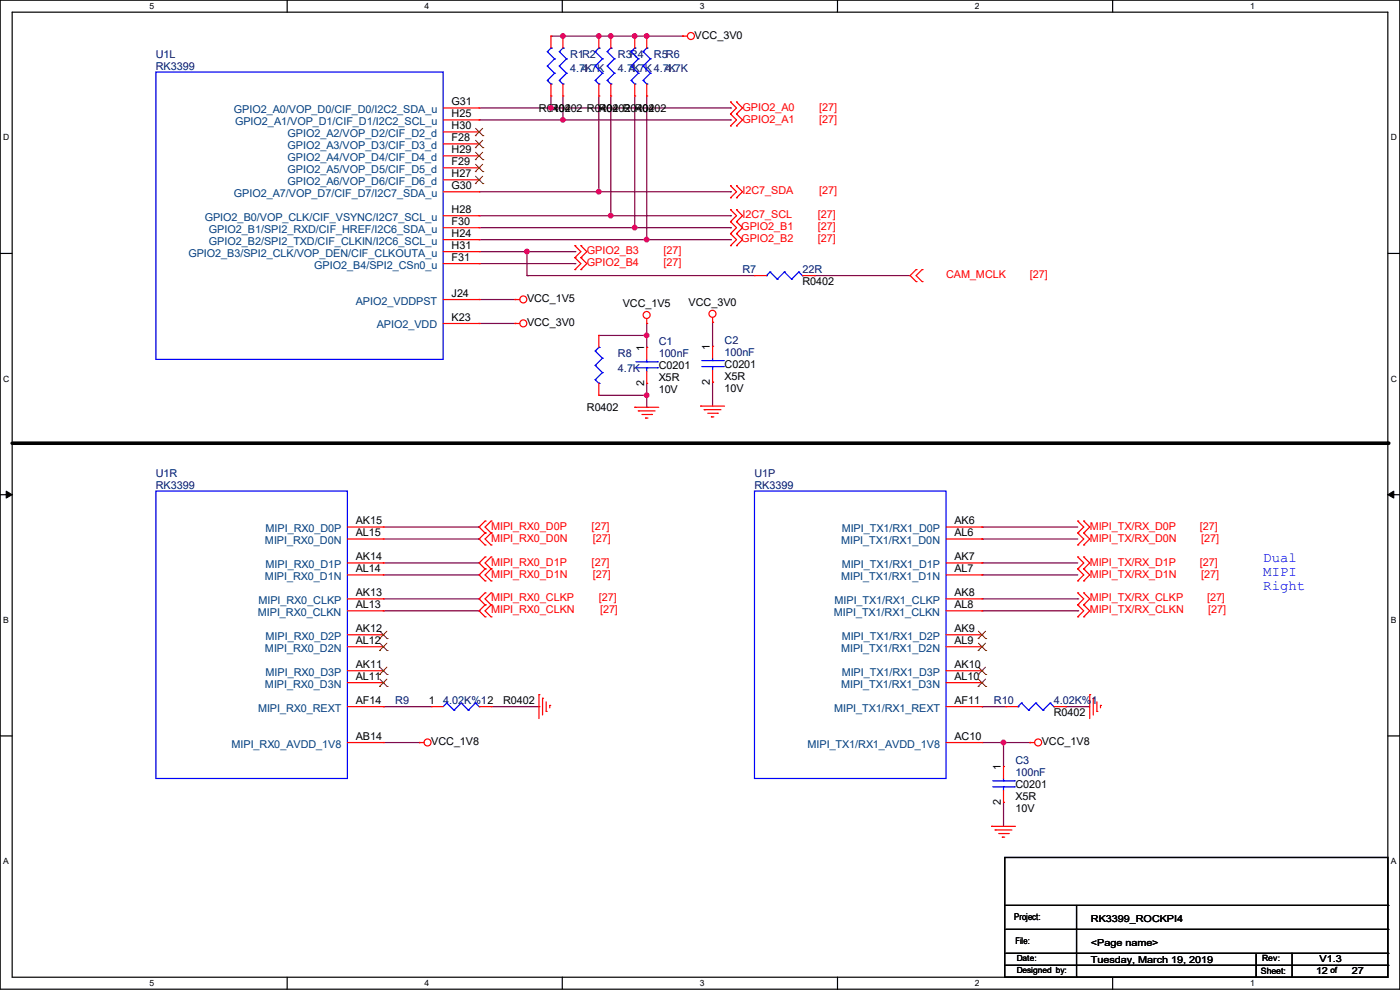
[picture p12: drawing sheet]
<svg xmlns="http://www.w3.org/2000/svg" width="297mm" height="210mm" viewBox="0 0 297 210" stroke-linecap="round" stroke-linejoin="round" font-family="sans-serif">
<path d="M0 0h297v209.8h-297zM2.6 2.6h291.8v204.7h-291.8z" fill="none" stroke="#000" stroke-width=".25"/>
<g fill="#fff">
<path d="M31.7 .3h1v2h-1z"/>
<path d="M31.7 207.6h1v1.9h-1z"/>
</g>
<path d="M60.9 0v2.6M60.9 207.3v2.5" fill="none" stroke="#000" stroke-width=".25"/>
<g fill="#fff">
<path d="M90.1 .3h1v2h-1z"/>
<path d="M90.1 207.6h1v1.9h-1z"/>
</g>
<path d="M119.3 0v2.6M119.3 207.3v2.5" fill="none" stroke="#000" stroke-width=".25"/>
<g fill="#fff">
<path d="M148.5 .3h.9v2h-.9z"/>
<path d="M148.5 207.6h.9v1.9h-.9z"/>
</g>
<path d="M177.7 0v2.6M177.7 207.3v2.5" fill="none" stroke="#000" stroke-width=".25"/>
<g fill="#fff">
<path d="M206.8 .3h1v2h-1z"/>
<path d="M206.8 207.6h1v1.9h-1z"/>
</g>
<path d="M236.1 0v2.6M236.1 207.3v2.5" fill="none" stroke="#000" stroke-width=".25"/>
<g fill="#fff">
<path d="M265.2 .3h1v2h-1z"/>
<path d="M265.2 207.6h1v1.9h-1z"/>
<path d="M.7 28.2h1.2v1.9h-1.2z"/>
<path d="M295.1 28.2h1.2v1.9h-1.2z"/>
<path d="M.7 79.3h1.2v2h-1.2z"/>
<path d="M295.1 79.3h1.2v2h-1.2z"/>
</g>
<path d="M0 53.8h2.6M294.4 53.8h2.6" fill="none" stroke="#000" stroke-width=".25"/>
<g fill="#fff">
<path d="M.7 130.5h1.2v2h-1.2z"/>
<path d="M295.1 130.5h1.1v2h-1.1z"/>
</g>
<path d="M0 104.9h2.6M294.4 104.9h2.6" fill="none" stroke="#000" stroke-width=".25"/>
<path d="M1.3 104.2l1.3 .7-1.3 .8zM294.4 104.9l1.3-.7v1.5z" fill="#000" stroke="#000" stroke-width=".21"/>
<g fill="#fff">
<path d="M.7 181.7h1.2v2h-1.2z"/>
<path d="M295.1 181.7h1.1v2h-1.1z"/>
</g>
<g fill="none" stroke="#000" stroke-width=".25">
<path d="M0 156.1h2.6M294.4 156.1h2.6M213.1 181.9h81.3v25.4h-81.3zM213.1 192.1h81.3M213.4 197.1h81M228.4 192.1v15.2M294.4 192.1h.1M294.4 197.1h.1M213.1 204.8h81.3M213.4 202.2h81M228.4 207.3h.1M266.5 207.3h.1"/>
<path d="M266.5 202.5v4.8M274.1 207.3h.1M274.1 202.2v5.1M294.4 202.2h.1M294.4 204.8h.1"/>
</g>
<path d="M2.6 94h291.8" fill="none" stroke="#000" stroke-width=".76"/>
<circle cx="294.4" cy="94" r=".38" fill="#000"/>
<g fill="none" stroke="#800040" stroke-width=".25">
<path d="M116.9 7.7h27.9M119.4 7.7h.1M127 7.7h.1M129.6 7.7h.1M134.7 7.7h.1M137.2 7.7h.1M144.8 7.7h.1M101.6 25.4h53.4M101.6 22.9h53.4M116.9 22.9h.1M116.9 20.4v2.5M119.4 25.4h.1"/>
<path d="M119.4 20.4v5M127 20.4v20.3M129.6 20.4v25.4M134.7 20.4v27.9M137.2 20.4v30.4M155 22.9h.1M155 25.4h.1M101.6 50.8h53.4M101.6 48.3h53.4M101.6 45.8h53.4M101.6 40.7h53.4M101.6 53.4h20.4"/>
<path d="M101.6 55.9h20.4M111.8 53.4h.1M111.8 58.5h.1M111.8 58.5h48.3M111.8 53.4v5.1M122 55.9h.1M122 53.4h.1M127 40.7h.1M129.6 45.8h.1M134.7 48.3h.1M137.2 50.8h.1M155 40.7h.1"/>
<path d="M155 45.8h.1M155 48.3h.1M155 50.8h.1M172.8 58.5h.1M172.8 58.5h20.3M101.6 68.6h7.7M101.6 63.5h7.7M109.3 68.6h.1M109.3 63.5h.1M127 71.2h10.2M137.2 71.2h.1M137.2 73.7h.1"/>
<path d="M137.2 68.6v5.1M151.2 68.4h.1M151.2 68.4v5M127 83.9h10.2M137.2 83.9h.1M137.2 86.4h.1M137.2 81.3v5.1M151.2 81.1h.1M151.2 81.1v5M81.3 111.8h20.3M81.3 114.3h20.3M81.3 119.4h20.3"/>
<path d="M101.6 111.8h.1M101.6 114.3h.1M101.6 119.4h.1M208.3 119.4h.1M208.3 111.8h.1M208.3 114.3h.1M208.3 111.8h20.3M208.3 114.3h20.3M208.3 119.4h20.3M81.3 122h20.3M81.3 127h20.3M81.3 129.6h20.3"/>
<path d="M101.6 122h.1M101.6 127h.1M101.6 129.6h.1M208.3 122h.1M208.3 122h20.3M208.3 127h20.3M208.3 129.6h20.3M228.6 129.6h.1M228.6 127h.1M81.3 149.9h.1M81.3 157.5h7.6M81.3 149.9h10.2"/>
<path d="M88.9 157.5h.1M104.2 149.9h10.1M114.3 149.9h.1M208.3 149.9h.1M208.3 157.5h10.2M208.3 149.9h5.1M212.9 157.5h.1M212.9 157.5v5.1M218.5 157.5h.1M226.1 149.9h.1M226.1 149.9h5.1M212.9 170.2h.1"/>
<path d="M212.9 170.2v5.1"/>
</g>
<g fill="#f0f" stroke="#f0f" stroke-width=".25">
<circle cx="212.9" cy="157.5" r=".49"/>
<circle cx="111.8" cy="53.4" r=".49"/>
<circle cx="116.9" cy="22.9" r=".49"/>
<circle cx="119.4" cy="25.4" r=".49"/>
<circle cx="127" cy="40.7" r=".49"/>
<circle cx="129.6" cy="45.7" r=".49"/>
<circle cx="134.6" cy="48.3" r=".49"/>
<circle cx="137.2" cy="50.8" r=".49"/>
<circle cx="119.4" cy="7.6" r=".49"/>
<circle cx="127" cy="7.6" r=".49"/>
<circle cx="129.6" cy="7.6" r=".49"/>
<circle cx="134.6" cy="7.6" r=".49"/>
<circle cx="137.2" cy="7.6" r=".49"/>
<circle cx="137.2" cy="71.1" r=".49"/>
<circle cx="137.2" cy="83.8" r=".49"/>
</g>
<g fill="none" stroke="#f00" stroke-width=".25">
<path d="M116.9 7.7h.1M116.9 7.7v2.5M116.9 17.8v2.6M119.4 7.7h.1M119.4 7.7v2.5M119.4 17.8v2.6M127 7.7h.1M127 7.7v2.5M127 17.8v2.6M129.6 7.7h.1M129.6 7.7v2.5M129.6 17.8v2.6"/>
<path d="M134.7 7.7h.1M134.7 7.7v2.5M134.7 17.8v2.6M137.2 7.7h.1M137.2 7.7v2.5M137.2 17.8v2.6M144.8 7.7h.1M144.8 7.7h1M94 22.9h7.6M94 38.1h7.6M94 35.6h7.6M94 33.1h7.6"/>
<path d="M94 30.5h7.6M94 28h7.6M94 25.4h7.6M101.6 22.9h.1M101.6 38.1h.1M101.6 35.6h.1M101.6 33.1h.1M101.6 30.5h.1M101.6 28h.1M101.6 25.4h.1M116.9 20.4h.1M119.4 20.4h.1"/>
<path d="M127 20.4h.1M129.6 20.4h.1M134.7 20.4h.1M137.2 20.4h.1M155 39.4h.1M155 24.2h.1M155 21.6h.1M155 26.7h.1M155 39.4l1.3 1.3-1.3 1.3M155 21.6l1.3 1.3-1.3 1.3M155 24.2l1.3 1.2-1.3 1.3M156.3 39.4h.1"/>
<path d="M156.3 24.2h.1M156.3 21.6h.1M156.3 26.7h.1M156.3 39.4l1.2 1.3-1.2 1.3M156.3 21.6l1.2 1.3-1.2 1.3M156.3 24.2l1.2 1.2-1.2 1.3M94 55.9h7.6M94 53.4h7.6M94 50.8h7.6M94 48.3h7.6M94 45.8h7.6M94 40.7h7.6"/>
<path d="M101.6 55.9h.1M101.6 53.4h.1M101.6 50.8h.1M101.6 48.3h.1M101.6 45.8h.1M101.6 40.7h.1M122 54.7h.1M122 52.1h.1M122 57.2h.1M122 52.1l1.2 1.3-1.2 1.3M122 54.7l1.2 1.2-1.2 1.3M123.2 54.7h.1"/>
<path d="M123.2 52.1h.1M123.2 57.2h.1M123.2 52.1l1.3 1.3-1.3 1.3M123.2 54.7l1.3 1.2-1.3 1.3M155 42h.1M155 47h.1M155 44.5h.1M155 52.1h.1M155 49.6h.1M155 44.5l1.3 1.3-1.3 1.2M155 49.6l1.3 1.2-1.3 1.3M155 47l1.3 1.3-1.3 1.3"/>
<path d="M156.3 42h.1M156.3 47h.1M156.3 44.5h.1M156.3 52.1h.1M156.3 49.6h.1M156.3 44.5l1.2 1.3-1.2 1.2M156.3 49.6l1.2 1.2-1.2 1.3M156.3 47l1.2 1.3-1.2 1.3M160.1 58.5h.1M160.1 58.5h2.5M170.2 58.5h2.6M172.8 58.5h.1"/>
<path d="M194.4 57.2h.1M194.4 59.7h.1M194.4 57.2l-1.3 1.3 1.3 1.2M195.6 59.7h.1M195.6 57.2h.1M195.6 57.2l-1.2 1.3 1.2 1.2M94 68.6h7.6M94 63.5h7.6M101.6 63.5h.1M101.6 68.6h.1M109.3 68.6h.1M109.3 63.5h.1"/>
<path d="M109.3 68.6h1M109.3 63.5h1M127 71.2h.1M127 71.2v2.5M137.2 68.6h.1M137.2 73.7h.1M137.2 67.6v1M137.2 73.7v2.5M137.2 78.8v2.5M151.2 68.4h.1M151.2 73.4h.1M151.2 67.4v1"/>
<path d="M151.2 73.4v2.6M151.2 78.5v2.6M127 83.9h.1M127 81.3v2.6M134.7 86.4h.1M134.7 86.4h5M135.4 87.2h.1M135.4 87.2h3.6M136.2 87.9h2M136.9 88.7h.1M136.9 88.7h.6M137.2 81.3h.1"/>
<path d="M138.2 87.9h.1M148.6 86.1h.1M148.6 86.1h5.1M149.4 86.9h.1M149.4 86.9h3.6M150.2 87.7h2M150.9 88.4h.1M150.9 88.4h.5M151.2 81.1h.1M152.2 87.7h.1M73.7 111.8h7.6M73.7 114.3h7.6"/>
<path d="M73.7 119.4h7.6M81.3 111.8h.1M81.3 114.3h.1M81.3 119.4h.1M102.9 110.5h.1M102.9 113.1h.1M102.9 115.6h.1M102.9 118.2h.1M102.9 110.5l-1.3 1.3 1.3 1.3M102.9 113.1l-1.3 1.2 1.3 1.3M102.9 118.2l-1.3 1.2 1.3 1.3M104.2 113.1h.1"/>
<path d="M104.2 110.5h.1M104.2 115.6h.1M104.2 118.2h.1M104.2 110.5l-1.3 1.3 1.3 1.3M104.2 113.1l-1.3 1.2 1.3 1.3M104.2 118.2l-1.3 1.2 1.3 1.3M200.7 111.8h7.6M200.7 114.3h7.6M200.7 119.4h7.6M208.3 114.3h.1M208.3 111.8h.1M208.3 119.4h.1"/>
<path d="M228.6 115.6h.1M228.6 113.1h.1M228.6 110.5h.1M228.6 118.2h.1M228.6 113.1l1.3 1.2-1.3 1.3M228.6 110.5l1.3 1.3-1.3 1.3M228.6 118.2l1.3 1.2-1.3 1.3M229.9 115.6h.1M229.9 113.1h.1M229.9 110.5h.1M229.9 118.2h.1M229.9 113.1l1.3 1.2-1.3 1.3"/>
<path d="M229.9 110.5l1.3 1.3-1.3 1.3M229.9 118.2l1.3 1.2-1.3 1.3M73.7 122h7.6M73.7 134.7h7.6M73.7 137.2h7.6M73.7 127h7.6M73.7 129.6h7.6M81.3 122h.1M81.3 134.7h.1M81.3 137.2h.1M81.3 127h.1M81.3 129.6h.1"/>
<path d="M102.9 120.7h.1M102.9 123.2h.1M102.9 125.8h.1M102.9 128.3h.1M102.9 130.9h.1M102.9 120.7l-1.3 1.3 1.3 1.2M102.9 125.8l-1.3 1.2 1.3 1.3M102.9 128.3l-1.3 1.3 1.3 1.3M104.2 120.7h.1M104.2 123.2h.1M104.2 128.3h.1M104.2 125.8h.1"/>
<path d="M104.2 130.9h.1M104.2 120.7l-1.3 1.3 1.3 1.2M104.2 125.8l-1.3 1.2 1.3 1.3M104.2 128.3l-1.3 1.3 1.3 1.3M200.7 122h7.6M200.7 134.7h7.6M200.7 137.2h7.6M200.7 127h7.6M200.7 129.6h7.6M208.3 122h.1M208.3 129.6h.1M208.3 127h.1"/>
<path d="M208.3 137.2h.1M208.3 134.7h.1M228.6 123.2h.1M228.6 120.7h.1M228.6 130.9h.1M228.6 128.3h.1M228.6 125.8h.1M228.6 120.7l1.3 1.3-1.3 1.2M228.6 128.3l1.3 1.3-1.3 1.3M228.6 125.8l1.3 1.2-1.3 1.3M229.9 123.2h.1M229.9 120.7h.1"/>
<path d="M229.9 130.9h.1M229.9 128.3h.1M229.9 125.8h.1M229.9 120.7l1.3 1.3-1.3 1.2M229.9 128.3l1.3 1.3-1.3 1.3M229.9 125.8l1.3 1.2-1.3 1.3M73.7 157.5h7.6M73.7 149.9h7.6M73.7 142.3h7.6M73.7 144.8h7.6M81.3 142.3h.1M81.3 144.8h.1"/>
<path d="M81.3 149.9h.1M81.3 157.5h.1M88.9 157.5h.1M88.9 157.5h1.1M91.5 149.9h.1M91.5 149.9h2.5M101.6 149.9h2.6M104.2 149.9h.1M114.3 147.4h.1M114.3 147.4v5M115.1 148.1h.1M115.1 148.1v3.6"/>
<path d="M115.9 150.9h.1M115.9 148.9v2M116.6 149.6h.1M116.6 149.6v.6M200.7 157.5h7.6M200.7 149.9h7.6M200.7 142.3h7.6M200.7 144.8h7.6M208.3 144.8h.1M208.3 142.3h.1M208.3 149.9h.1M208.3 157.5h.1"/>
<path d="M213.4 149.9h.1M213.4 149.9h2.5M218.5 157.5h.1M218.5 157.5h1M223.6 149.9h2.5M226.1 149.9h.1M231.2 147.4h.1M231.2 147.4v5M231.9 148.1h.1M231.9 148.1v3.6M232.7 150.9h.1M232.7 148.9v2"/>
<path d="M233.5 149.6h.1M233.5 149.6v.6M210.4 175.3h.1M210.4 175.3h5M211.1 176.1h.1M211.1 176.1h3.6M211.9 176.8h2M212.6 177.6h.1M212.6 177.6h.5M212.9 162.6h.1M212.9 170.2h.1M212.9 162.6v2.5"/>
<path d="M212.9 167.7v2.5M213.9 176.8h.1"/>
<circle cx="146.6" cy="7.6" r=".74"/>
<circle cx="111" cy="63.5" r=".74"/>
<circle cx="111" cy="68.6" r=".74"/>
<circle cx="137.2" cy="66.8" r=".74"/>
<circle cx="151.2" cy="66.6" r=".74"/>
<circle cx="90.7" cy="157.5" r=".74"/>
<circle cx="220.2" cy="157.5" r=".74"/>
</g>
<g fill="none" stroke="#00f" stroke-width=".25">
<path d="M33.1 15.3h60.9v60.9h-60.9zM116.1 17.1h.1M116.1 14h.1M116.1 11h.1M116.1 17.1l.8 .7M116.1 14l1.5 1.5M116.1 11l1.5 1.5M116.9 10.2h.1M116.9 17.8h.1M116.9 10.2l-.8 .8M117.6 15.5h.1M117.6 12.5h.1"/>
<path d="M117.6 15.5l-1.5 1.6M117.6 12.5l-1.5 1.5M118.7 17.1h.1M118.7 14h.1M118.7 11h.1M118.7 17.1l.7 .7M118.7 14l1.5 1.5M118.7 11l1.5 1.5M119.4 10.2h.1M119.4 17.8h.1M119.4 10.2l-.7 .8M120.2 15.5h.1"/>
<path d="M120.2 12.5h.1M120.2 15.5l-1.5 1.6M120.2 12.5l-1.5 1.5M126.3 17.1h.1M126.3 14h.1M126.3 11h.1M126.3 17.1l.7 .7M126.3 14l1.5 1.5M126.3 11l1.5 1.5M127 10.2h.1M127 17.8h.1M127 10.2l-.7 .8"/>
<path d="M127.8 15.5h.1M127.8 12.5h.1M127.8 15.5l-1.5 1.6M127.8 12.5l-1.5 1.5M128.8 17.1h.1M128.8 14h.1M128.8 11h.1M128.8 17.1l.8 .7M128.8 14l1.5 1.5M128.8 11l1.5 1.5M129.6 10.2h.1M129.6 17.8h.1"/>
<path d="M129.6 10.2l-.8 .8M130.3 15.5h.1M130.3 12.5h.1M130.3 15.5l-1.5 1.6M130.3 12.5l-1.5 1.5M133.9 17.1h.1M133.9 14h.1M133.9 11h.1M133.9 17.1l.8 .7M133.9 14l1.5 1.5M133.9 11l1.5 1.5M134.7 10.2h.1"/>
<path d="M134.7 17.8h.1M134.7 10.2l-.8 .8M135.4 15.5h.1M135.4 12.5h.1M135.4 15.5l-1.5 1.6M135.4 12.5l-1.5 1.5M136.4 17.1h.1M136.4 14h.1M136.4 11h.1M136.4 17.1l.8 .7M136.4 14l1.6 1.5M136.4 11l1.6 1.5"/>
<path d="M137.2 10.2h.1M137.2 17.8h.1M137.2 10.2l-.8 .8M138 15.5h.1M138 12.5h.1M138 15.5l-1.6 1.6M138 12.5l-1.6 1.5M162.6 58.5h.1M163.4 57.7h.1M163.4 57.7l-.8 .8M163.4 57.7l1.5 1.5M164.9 59.2h.1"/>
<path d="M166.4 57.7h.1M166.4 57.7l-1.5 1.5M166.4 57.7l1.5 1.5M167.9 59.2h.1M169.5 57.7h.1M169.5 57.7l-1.6 1.5M169.5 57.7l.7 .8M170.2 58.5h.1M126.3 77.5h.1M126.3 74.5h.1M126.3 77.5l1.5 1.5M126.3 74.5l1.5 1.5"/>
<path d="M127 73.7h.1M127 73.7l-.7 .8M127.8 79h.1M127.8 76h.1M127.8 79l-1.5 1.6M127.8 76l-1.5 1.5M134.9 78h4.6M134.9 76.8h4.6M137.2 76.8h.1M137.2 78h.1M137.2 76.2v.6M137.2 78v.8"/>
<path d="M139.5 78h.1M139.5 76.8h.1M148.9 77.8h4.6M148.9 76.5h4.6M151.2 76.5h.1M151.2 77.8h.1M151.2 76v.5M151.2 77.8v.7M153.5 77.8h.1M153.5 76.5h.1M126.3 80.6h.1M126.3 80.6l.7 .7"/>
<path d="M127 81.3h.1M33.1 104.2h40.6v60.9h-40.6zM160.1 104.2h40.6v60.9h-40.6zM94.8 149.1h.1M94.8 149.1l-.8 .8M94.8 149.1l1.5 1.6M96.3 150.7h.1M97.8 149.1h.1M97.8 149.1l-1.5 1.6M97.8 149.1l1.6 1.6M99.4 150.7h.1M100.9 149.1h.1"/>
<path d="M100.9 149.1l-1.5 1.6M100.9 149.1l.7 .8M101.6 149.9h.1M215.9 149.9h.1M216.7 149.1h.1M216.7 149.1l-.8 .8M216.7 149.1l1.5 1.6M218.2 150.7h.1M219.8 149.1h.1M219.8 149.1l-1.6 1.6M219.8 149.1l1.5 1.6M221.3 150.7h.1"/>
<path d="M222.8 149.1h.1M222.8 149.1l-1.5 1.6M222.8 149.1l.8 .8M223.6 149.9h.1M210.6 166.9h4.6M210.6 165.7h4.6M212.9 165.7h.1M212.9 166.9h.1M212.9 165.1v.6M212.9 166.9v.8M215.2 166.9h.1M215.2 165.7h.1"/>
</g>
<g fill="none" stroke="#804000" stroke-width=".21">
<path d="M100.8 38.9h.1M100.8 36.4h.1M100.8 33.9h.1M100.8 31.3h.1M100.8 28.8h.1M100.9 37.4l1.5 1.5M100.9 34.8l1.5 1.6M100.9 32.3l1.5 1.6M100.9 29.8l1.5 1.5M100.9 27.2l1.5 1.6M102.4 37.4l-1.6 1.5M102.4 34.8l-1.6 1.6"/>
<path d="M102.4 32.3l-1.6 1.6M102.4 29.8l-1.6 1.5M102.4 27.2l-1.6 1.6M102.4 38.9h.1M102.4 36.4h.1M102.4 33.9h.1M102.4 31.3h.1M102.4 28.8h.1M80.5 135.5h.1M80.5 138h.1M80.6 133.9l1.5 1.6M80.6 136.4l1.5 1.6"/>
<path d="M82.1 133.9l-1.6 1.6M82.1 136.4l-1.6 1.6M82.1 135.5h.1M82.1 138h.1M207.5 138h.1M207.5 135.5h.1M207.6 136.4l1.5 1.6M207.6 133.9l1.5 1.6M209.1 136.4l-1.6 1.6M209.1 133.9l-1.6 1.6M209.1 138h.1M209.1 135.5h.1"/>
<path d="M80.5 143.1h.1M80.5 145.6h.1M80.6 141.5l1.5 1.6M80.6 144.1l1.5 1.5M82.1 141.5l-1.6 1.6M82.1 144.1l-1.6 1.5M82.1 143.1h.1M82.1 145.6h.1M207.5 145.6h.1M207.5 143.1h.1M207.6 144.1l1.5 1.5M207.6 141.5l1.5 1.6"/>
<path d="M209.1 144.1l-1.6 1.5M209.1 141.5l-1.6 1.6M209.1 145.6h.1M209.1 143.1h.1"/>
</g>
<g font-size="3" fill="#00f">
<text x="268" y="119.3">Dual</text>
<text x="268" y="122.2">MIPI</text>
<text x="268" y="125.2">Right</text>
</g>
<g font-size="2.3">
<text x="147.4" y="8.2">VCC_3V0</text>
<text x="95.8" y="22.4">G31</text>
<text x="114.3" y="23.7">R0402</text>
<text x="116.9" y="23.7">R0402 R0402 R0402</text>
<text x="127" y="23.7">R0402</text>
<text x="134.7" y="23.7">R0402</text>
<text x="95.8" y="30">F28</text>
<text x="95.8" y="27.4">H30</text>
<text x="95.8" y="24.9">H25</text>
<text x="95.8" y="35.1">F29</text>
<text x="95.8" y="32.5">H29</text>
<text x="95.8" y="40.1">G30</text>
<text x="95.8" y="37.6">H27</text>
<text x="95.8" y="47.8">F30</text>
<text x="95.8" y="45.2">H28</text>
<text x="95.8" y="52.8">H31</text>
<text x="95.8" y="50.3">H24</text>
<text x="95.8" y="55.4">F31</text>
<text x="95.8" y="63">J24</text>
<text x="111.8" y="64.1">VCC_1V5</text>
<text x="132.1" y="65.1">VCC_1V5</text>
<text x="146.1" y="64.9">VCC_3V0</text>
<text x="170.2" y="60.5">R0402</text>
<text x="95.8" y="68.1">K23</text>
<text x="111.8" y="69.2">VCC_3V0</text>
<text x="136.7" y="74.5" transform="rotate(-90 136.7 74.5)">1</text>
<text x="150.6" y="74.2" transform="rotate(-90 150.6 74.2)">1</text>
<text x="136.7" y="81.8" transform="rotate(-90 136.7 81.8)">2</text>
<text x="139.7" y="78.3">C0201</text>
<text x="139.7" y="80.9">X5R</text>
<text x="139.7" y="83.4">10V</text>
<text x="150.6" y="81.6" transform="rotate(-90 150.6 81.6)">2</text>
<text x="153.7" y="78.1">C0201</text>
<text x="153.7" y="80.6">X5R</text>
<text x="153.7" y="83.1">10V</text>
<text x="124.5" y="87.2">R0402</text>
<text x="75.5" y="111.3">AK15</text>
<text x="75.5" y="113.8">AL15</text>
<text x="202.5" y="113.8">AL6</text>
<text x="202.5" y="111.3">AK6</text>
<text x="75.5" y="118.9">AK14</text>
<text x="202.5" y="118.9">AK7</text>
<text x="75.5" y="121.4">AL14</text>
<text x="202.5" y="121.4">AL7</text>
<text x="75.5" y="126.5">AK13</text>
<text x="75.5" y="129">AL13</text>
<text x="202.5" y="129">AL8</text>
<text x="202.5" y="126.5">AK8</text>
<text x="75.5" y="134.1">AK12</text>
<text x="75.5" y="136.7">AL12</text>
<text x="202.5" y="136.7">AL9</text>
<text x="202.5" y="134.1">AK9</text>
<text x="75.5" y="141.7">AK11</text>
<text x="202.5" y="141.7">AK10</text>
<text x="75.5" y="144.3">AL11</text>
<text x="75.5" y="149.4">AF14</text>
<text x="91" y="149.4">1</text>
<text x="106.7" y="149.4">R0402</text>
<text x="202.5" y="144.3">AL10</text>
<text x="202.5" y="149.4">AF11</text>
<text x="223.6" y="152">R0402</text>
<text x="75.5" y="157">AB14</text>
<text x="91.5" y="158.1">VCC_1V8</text>
<text x="202.5" y="157">AC10</text>
<text x="221" y="158.1">VCC_1V8</text>
<text x="212.3" y="163.4" transform="rotate(-90 212.3 163.4)">1</text>
<text x="215.4" y="167.2">C0201</text>
<text x="212.3" y="170.7" transform="rotate(-90 212.3 170.7)">2</text>
<text x="215.4" y="169.8">X5R</text>
<text x="215.4" y="172.3">10V</text>
</g>
<g font-size="2.3" fill="#000080">
<text x="33.1" y="12.3">U1L</text>
<text x="33.1" y="14.8">RK3399</text>
<text x="120.9" y="12.3">R1R2</text>
<text x="120.9" y="15.3">4.7K</text>
<text x="123.5" y="15.3">4.7K</text>
<text x="131.1" y="12.3">R3R4</text>
<text x="131.1" y="15.3">4.7K</text>
<text x="133.6" y="15.3">4.7K4.7K</text>
<text x="138.7" y="12.3">R5R6</text>
<text x="141.3" y="15.3">4.7K</text>
<text x="157.5" y="58">R7</text>
<text x="170.2" y="58">22R</text>
<text x="131.1" y="75.8">R8</text>
<text x="139.7" y="73.2">C1</text>
<text x="139.7" y="75.8">100nF</text>
<text x="153.7" y="73">C2</text>
<text x="153.7" y="75.5">100nF</text>
<text x="131.1" y="78.8">4.7K</text>
<text x="33.1" y="101.2">U1R</text>
<text x="160.1" y="101.2">U1P</text>
<text x="33.1" y="103.7">RK3399</text>
<text x="160.1" y="103.7">RK3399</text>
<text x="83.9" y="149.4">R9</text>
<text x="94" y="149.4">4.02K%12</text>
<text x="210.9" y="149.4">R10</text>
<text x="223.6" y="149.4">4.02K%1</text>
<text x="215.4" y="162.1">C3</text>
<text x="215.4" y="164.7">100nF</text>
</g>
<g font-size="2.3" fill="#004080">
<text x="49.6" y="24">GPIO2_A0/VOP_D0/CIF_D0/I2C2_SDA_u</text>
<text x="49.9" y="26.5">GPIO2_A1/VOP_D1/CIF_D1/I2C2_SCL_u</text>
<text x="61" y="29">GPIO2_A2/VOP_D2/CIF_D2_d</text>
<text x="61" y="34.1">GPIO2_A4/VOP_D4/CIF_D4_d</text>
<text x="61" y="31.6">GPIO2_A3/VOP_D3/CIF_D3_d</text>
<text x="49.6" y="41.7">GPIO2_A7/VOP_D7/CIF_D7/I2C7_SDA_u</text>
<text x="61" y="39.2">GPIO2_A6/VOP_D6/CIF_D6_d</text>
<text x="61" y="36.7">GPIO2_A5/VOP_D5/CIF_D5_d</text>
<text x="43.4" y="46.8">GPIO2_B0/VOP_CLK/CIF_VSYNC/I2C7_SCL_u</text>
<text x="44.3" y="51.9">GPIO2_B2/SPI2_TXD/CIF_CLKIN/I2C6_SCL_u</text>
<text x="44.3" y="49.4">GPIO2_B1/SPI2_RXD/CIF_HREF/I2C6_SDA_u</text>
<text x="40" y="54.4">GPIO2_B3/SPI2_CLK/VOP_DEN/CIF_CLKOUTA_u</text>
<text x="66.7" y="57">GPIO2_B4/SPI2_CSn0_u</text>
<text x="75.5" y="64.6">APIO2_VDDPST</text>
<text x="79.9" y="69.7">APIO2_VDD</text>
<text x="56.3" y="112.9">MIPI_RX0_D0P</text>
<text x="178.6" y="112.9">MIPI_TX1/RX1_D0P</text>
<text x="56.2" y="115.4">MIPI_RX0_D0N</text>
<text x="178.4" y="115.4">MIPI_TX1/RX1_D0N</text>
<text x="56.2" y="123">MIPI_RX0_D1N</text>
<text x="56.3" y="120.5">MIPI_RX0_D1P</text>
<text x="178.4" y="123">MIPI_TX1/RX1_D1N</text>
<text x="178.6" y="120.5">MIPI_TX1/RX1_D1P</text>
<text x="54.7" y="130.6">MIPI_RX0_CLKN</text>
<text x="54.8" y="128.1">MIPI_RX0_CLKP</text>
<text x="176.9" y="130.6">MIPI_TX1/RX1_CLKN</text>
<text x="177" y="128.1">MIPI_TX1/RX1_CLKP</text>
<text x="56.3" y="135.7">MIPI_RX0_D2P</text>
<text x="178.6" y="135.7">MIPI_TX1/RX1_D2P</text>
<text x="56.2" y="138.3">MIPI_RX0_D2N</text>
<text x="56.3" y="143.3">MIPI_RX0_D3P</text>
<text x="178.4" y="138.3">MIPI_TX1/RX1_D2N</text>
<text x="178.6" y="143.3">MIPI_TX1/RX1_D3P</text>
<text x="56.2" y="145.9">MIPI_RX0_D3N</text>
<text x="178.4" y="145.9">MIPI_TX1/RX1_D3N</text>
<text x="54.7" y="151">MIPI_RX0_REXT</text>
<text x="177" y="151">MIPI_TX1/RX1_REXT</text>
<text x="49.1" y="158.6">MIPI_RX0_AVDD_1V8</text>
<text x="171.3" y="158.6">MIPI_TX1/RX1_AVDD_1V8</text>
</g>
<g font-size="2.3" fill="#f00">
<text x="157.5" y="23.5">GPIO2_A0</text>
<text x="173.8" y="23.5">[27]</text>
<text x="157.5" y="26">GPIO2_A1</text>
<text x="173.8" y="26">[27]</text>
<text x="157.5" y="41.2">I2C7_SDA</text>
<text x="173.8" y="41.2">[27]</text>
<text x="157.5" y="46.3">I2C7_SCL</text>
<text x="173.5" y="46.3">[27]</text>
<text x="124.5" y="53.9">GPIO2_B3</text>
<text x="140.8" y="53.9">[27]</text>
<text x="157.3" y="51.4">GPIO2_B2</text>
<text x="157.3" y="48.9">GPIO2_B1</text>
<text x="173.5" y="51.4">[27]</text>
<text x="173.5" y="48.9">[27]</text>
<text x="124.5" y="56.5">GPIO2_B4</text>
<text x="140.8" y="56.5">[27]</text>
<text x="200.7" y="59">CAM_MCLK</text>
<text x="218.5" y="59">[27]</text>
<text x="104.2" y="112.4">MIPI_RX0_D0P</text>
<text x="125.5" y="112.4">[27]</text>
<text x="231.2" y="112.4">MIPI_TX/RX_D0P</text>
<text x="254.5" y="112.4">[27]</text>
<text x="104.2" y="114.9">MIPI_RX0_D0N</text>
<text x="104.2" y="120">MIPI_RX0_D1P</text>
<text x="125.5" y="120">[27]</text>
<text x="125.8" y="114.9">[27]</text>
<text x="231.2" y="114.9">MIPI_TX/RX_D0N</text>
<text x="231.2" y="120">MIPI_TX/RX_D1P</text>
<text x="254.5" y="120">[27]</text>
<text x="254.8" y="114.9">[27]</text>
<text x="104.2" y="122.5">MIPI_RX0_D1N</text>
<text x="125.8" y="122.5">[27]</text>
<text x="231.2" y="122.5">MIPI_TX/RX_D1N</text>
<text x="254.8" y="122.5">[27]</text>
<text x="104.2" y="127.6">MIPI_RX0_CLKP</text>
<text x="104.2" y="130.1">MIPI_RX0_CLKN</text>
<text x="127" y="127.6">[27]</text>
<text x="127.3" y="130.1">[27]</text>
<text x="231.2" y="130.1">MIPI_TX/RX_CLKN</text>
<text x="231.2" y="127.6">MIPI_TX/RX_CLKP</text>
<text x="256.1" y="127.6">[27]</text>
<text x="256.3" y="130.1">[27]</text>
</g>
<g font-size="2">
<text x="215.2" y="195.2">Project:</text>
<text x="231.4" y="195.5">RK3399_ROCKPI4</text>
<text x="231.4" y="200.6">&lt;Page name&gt;</text>
<text x="231.4" y="204.4">Tuesday, March 19, 2019</text>
<text x="279.2" y="206.7">12</text>
<text x="280" y="204.1">V1.3</text>
<text x="286.8" y="206.7">27</text>
</g>
<g font-size="1.9">
<text x="215.4" y="200.3">File:</text>
<text x="267.5" y="206.7">Sheet:</text>
</g>
<g font-size="1.8">
<text x="31.7" y="1.9">5</text>
<text x="90.1" y="1.9">4</text>
<text x="148.5" y="1.9">3</text>
<text x="206.8" y="1.9">2</text>
<text x="265.2" y="1.9">1</text>
<text x=".7" y="29.8">D</text>
<text x="295.1" y="29.8">D</text>
<text x=".7" y="80.9">C</text>
<text x="295.1" y="80.9">C</text>
<text x=".7" y="132.1">B</text>
<text x="295.1" y="132.1">B</text>
<text x=".7" y="183.3">A</text>
<text x="295.1" y="183.3">A</text>
<text x="215.7" y="203.8">Date:</text>
<text x="267.8" y="203.9">Rev:</text>
<text x="31.7" y="209.2">5</text>
<text x="90.1" y="209.2">4</text>
<text x="148.5" y="209.2">3</text>
<text x="206.8" y="209.2">2</text>
<text x="215.7" y="206.4">Designed by:</text>
<text x="265.2" y="209.2">1</text>
<text x="282.2" y="206.4">of</text>
</g>
</svg>
